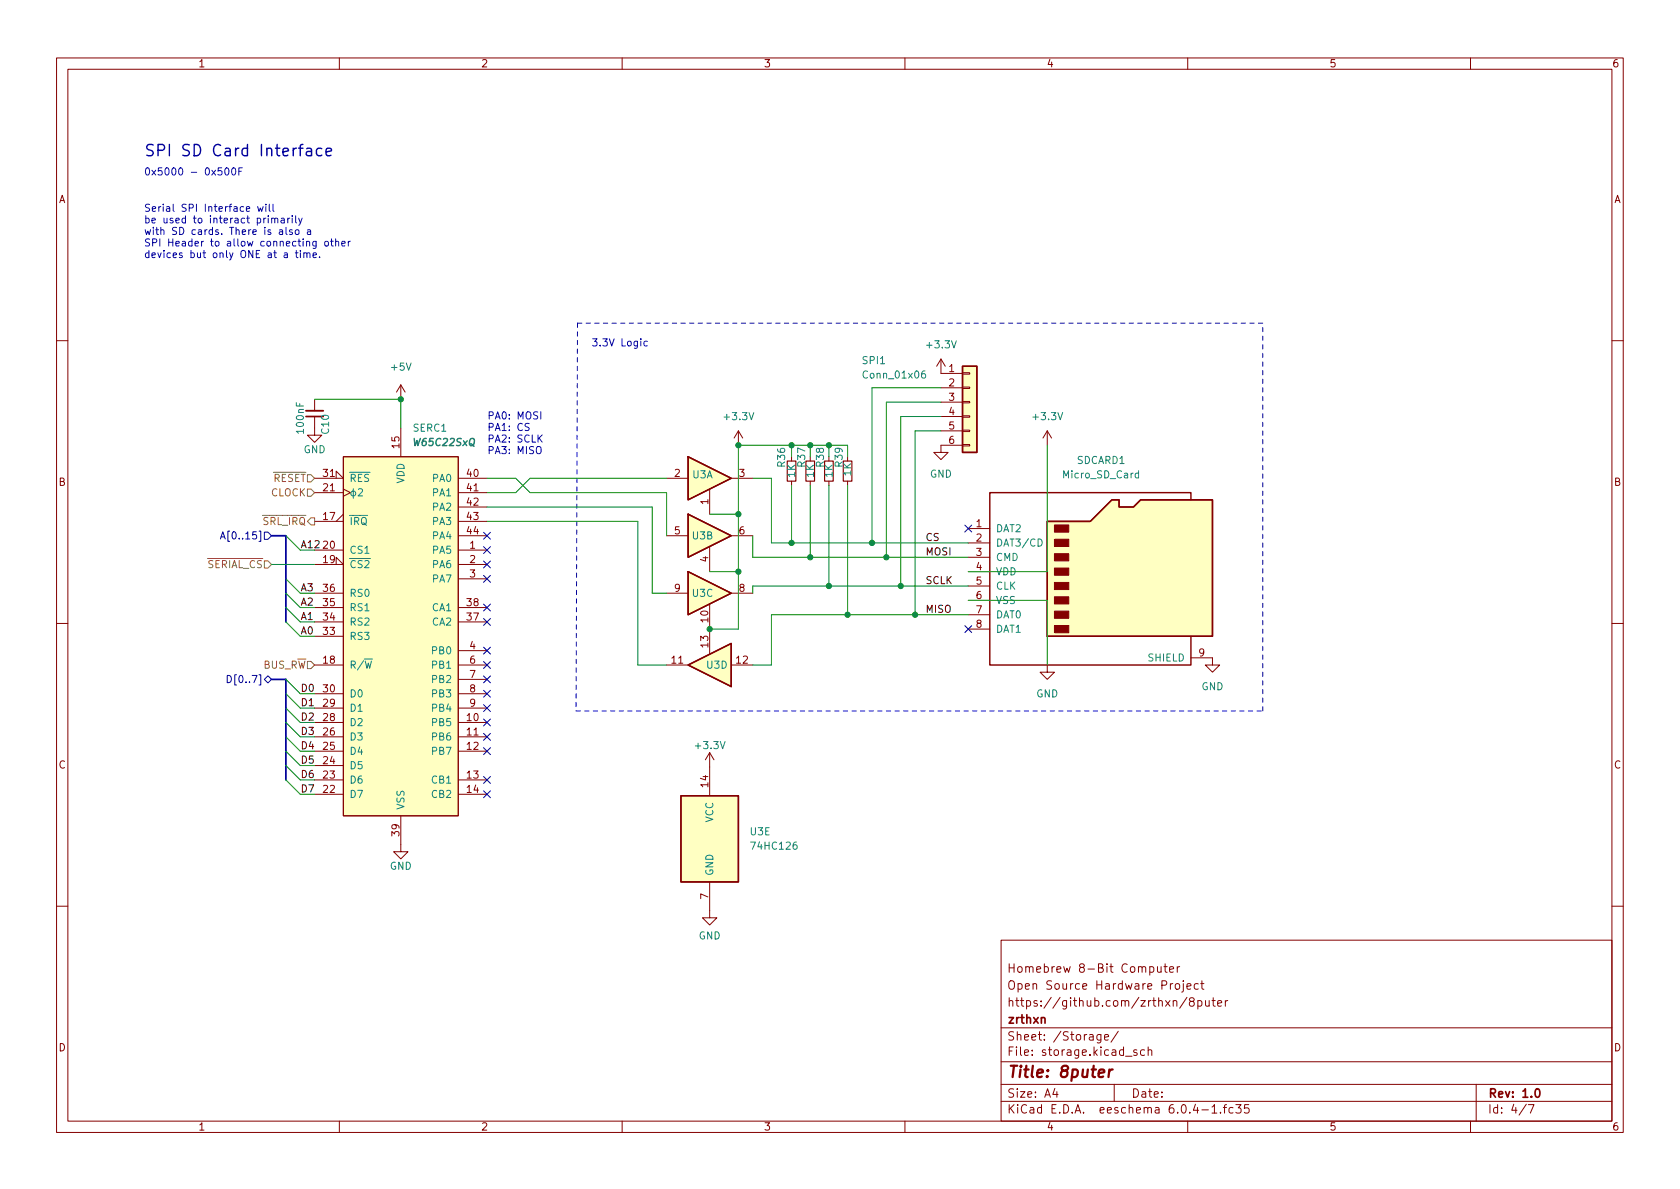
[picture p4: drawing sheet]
<svg xmlns="http://www.w3.org/2000/svg" width="297mm" height="210mm" viewBox="0 0 297 210" stroke-linecap="round" stroke-linejoin="round" font-family="sans-serif">
<path d="M0 .2h297v210.1h-297z" fill="#fff" stroke="#fff" stroke-width=".18"/>
<g fill="none" stroke="#840000" stroke-width=".18">
<path d="M10 10.2h277v190.1h-277zM12 12.2h273v186.1h-273zM60 10.2v2M110 10.2v2M160 10.2v2M210 10.2v2M260 10.2v2M10 60.2h2M55.6 73.7v3.3h1.3l-1.3 1.2-1.2-1.2h1.2M55.6 70.6v2M70.9 68.1v2.5M70.9 75.7v5.1"/>
<path d="M70.9 68.1l-.8 1.2M70.9 68.1l.7 1.2M130.6 76.2l-.8 1.3M130.6 76.2v2.5M130.6 76.2l.7 1.3M166.4 63.5v2.5h3.8M166.4 68.6h3.8M166.4 71.1h3.8M166.4 73.7h3.8M166.4 76.2h3.8M166.4 63.5l-.8 1.3M166.4 63.5l.7 1.3"/>
<path d="M170.2 78.6h1.2v.3h-1.2zM170.2 76.1h1.2v.2h-1.2zM170.2 73.5h1.2v.3h-1.2zM170.2 71h1.2v.2h-1.2zM170.2 68.4h1.2v.3h-1.2zM170.2 65.9h1.2v.3h-1.2zM170.2 78.7h-3.8v1.3h1.2l-1.2 1.3-1.3-1.3h1.3M185.2 76.2l-.8 1.3M185.2 76.2v2.5M185.2 76.2l.7 1.3M285 60.2h2M55.6 99.8h5.1l-1.3-1.3v1.3"/>
<path d="M55.6 84.6h5.1l-1.3-1.3v1.3M55.6 97.3h5.1M55.6 92.2h5.1M55.6 87.1h5.1M60.7 80.8h20.3v63.5h-20.3zM60.7 86.5l1.3 .6-1.3 .7M60.7 90.9l-1.3 1.3M81 97.3h5.1M81 92.2h5.1M81 99.8h5.1M81 87.1h5.1M81 84.6h5.1"/>
<path d="M81 89.7h5.1M81 94.7h5.1M117.9 84.6h3.8M117.9 94.7h3.8M125.5 86.5v4.4M125.5 96.6v4.5M129.3 84.6h3.8M129.3 94.7h3.8M140 80.8v.7M140 85.1v.7M143.3 80.8v.7M143.3 85.1v.7"/>
<path d="M146.6 80.8v.7M146.6 85.1v.7M149.9 80.8v.7M149.9 85.1v.7M171.2 93.5h3.8M171.2 96h3.8M171.2 98.5h3.8M10 110.2h2M55.6 104.9h5.1M55.6 117.6h5.1M55.6 112.5h5.1M55.6 110h5.1"/>
<path d="M55.6 107.4h5.1M81 117.6h5.1M81 102.4h5.1M81 110h5.1M81 107.4h5.1M81 115.1h5.1M117.9 104.9h3.8M117.9 117.6h3.8M125.5 106.8v8.9M129.3 104.9h3.8M129.3 117.6h3.8M171.2 101.1h3.8"/>
<path d="M171.2 103.6h3.8M171.2 106.2h3.8M171.2 108.7h3.8M171.2 111.2h3.8M185.2 117.6v1.3h1.2l-1.2 1.2-1.3-1.2h1.3M210.6 116.3h3.8v1.3h1.2l-1.2 1.3-1.3-1.3h1.3M285 110.2h2M55.6 127.8h5.1M55.6 130.3h5.1M55.6 132.8h5.1M55.6 137.9h5.1M55.6 135.4h5.1"/>
<path d="M55.6 125.2h5.1M55.6 122.7h5.1M81 127.8h5.1M81 130.3h5.1M81 132.8h5.1M81 137.9h5.1M81 125.2h5.1M81 122.7h5.1M81 120.1h5.1M125.5 133.1v7.6M125.5 133.1l-.8 1.3M125.5 133.1l.7 1.3"/>
<path d="M55.6 140.5h5.1M70.9 144.3v6.3h1.2l-1.2 1.3-1.3-1.3h1.3M81 140.5h5.1M125.5 156v6.3h1.2l-1.2 1.3-1.3-1.3h1.3M10 160.2h2M177 166.3h108v32h-108zM203.3 171l.4-.1 .3 .3v.4l-.1 .3h-.6M204.6 170.9l.1 1h.4l.2-.1M205.3 170.9v1M205.8 170.9h.6M206 170.4v1.3l.4 .2M206.8 171.4l.7-.1-.1-.3-.4-.1-.2 .2 .1 .8h.5"/>
<path d="M207.4 177.1l.2-.2 .4 .1 .1 .9M207.9 174l.4-.1 .3 .3v.4l-.3 .3h-.4l-.1-.3v-.4zM208.1 170.9v1M208.6 170.9l-.3 .1-.2 .2M209.2 173.9v1.3l-.3 .2M209.2 173.4v.2M209.9 174.4l.7-.1-.1-.3-.4-.1-.2 .2v.8h.6M209.9 176.4l-1.3 1.9M210.6 177.1l-.3-.3 .1-.2 .2-.2 .4 .1 .1 .2v.2l-.7 .2-.1 .3 .1 .4 .2 .1h.4l.1-.3v-.2l-.2-.3M211.8 177l.4-.1 .3 .3v.4l-.1 .3h-.6M211.8 176.9v1.5M211.9 174l-.5-.1-.3 .3v.4l.2 .3h.6"/>
<path d="M212.3 173.9h.6M212.5 173.4v1.3l.4 .2M213.1 176.9l.1 1h.4l.2-.1M213.8 176.9v1M214.3 176.9h.6M214.5 176.4v1.3l.4 .2M215.3 177.4l.7-.1-.1-.3-.4-.1-.2 .2 .1 .8h.5M216.6 176.9v1M217.1 176.9l-.3 .1-.2 .2M285 160.2h2M60 198.3v2M110 198.3v2"/>
<path d="M160 198.3v2M177 194.8h108M177 191.8h108M177 187.8h108M177 181.8h108M186.5 192.5l-.4 1h1M186.9 193v1M194.6 182.9v1.2l-.2 .3h-.4M194.6 183l-.4-.1-.3 .3v.4l.2 .3h.5M195.3 183.4l.7-.1-.1-.3-.4-.1-.2 .2 .1 .8h.5M197 191.8v3M197.7 182.4l-1.3 1.9"/>
<path d="M199 186.8h1.1M201 185.7l-.4-.1-.2 .2 .1 .3 .5 .1v.4h-.6M202.4 185.7l-.5-.1-.3 .3v.4l.2 .3h.6M203 185.8l.2-.2 .4 .1v.9M203 185.1v1.5M210 198.3v2M212.5 196.3h1.1M214.3 195.8l.4-.5v1.5M214.3 196.8h.8M215.8 196.7v.1M216.3 195.8h.6M216.9 195.3l-.4 .2v1.3"/>
<path d="M218 195.9l-.4-.1-.3 .3v.4l.1 .3h.6M218.5 195.3h.9l-.5 .6 .5 .1v.7l-.3 .1h-.4l-.2-.1M220.8 195.3h-.7l-.1 .7 .2-.1 .5 .1 .2 .2-.1 .5-.2 .1-.6-.1M260 198.3v2M261 191.8v6.5M269.9 195.3l-1.3 1.9M270.2 195.3h1l-.6 1.5"/>
</g>
<path d="M54.1 73.7h3M271.6 192.6l.2-.1a.82 .82 0 0 1 .6 .7 .82 .82 0 0 1-.3 .8h-.2a.81 .81 0 0 1-.6-.6 .81 .81 0 0 1 .3-.8z" fill="none" stroke="#840000" stroke-width=".3"/>
<path d="M194.3 189.8l.9-.2v-.4l-.2-.1-.6 .1-.2 1 .3 .3 .5-.1M196.2 189.1l-.2 1.4M196.7 189.1l-.4 .1-.2 .3" fill="none" stroke="#840000" stroke-width=".4"/>
<g fill="#ffffc2" stroke="#ffffc2" stroke-width=".18">
<path d="M121.7 101.1l7.6 3.8-7.6 3.8z"/>
<path d="M120.4 140.7h10.2v15.3h-10.2z"/>
<path d="M170.2 64.8h2.5v15.2h-2.5z"/>
<path d="M121.7 117.6l7.6-3.8v7.6z"/>
<path d="M60.7 80.8h20.3v63.5h-20.3z"/>
<path d="M185.2 92.2h7.6l3.8-3.8h1.3v1.3h2.5l1.3-1.3h12.7v24.1h-29.2z"/>
<path d="M121.7 90.9l7.6 3.8-7.6 3.8z"/>
<path d="M121.7 80.8l7.6 3.8-7.6 3.8z"/>
</g>
<path d="M170.2 64.8h2.5v15.2h-2.5zM121.7 90.9l7.6 3.8-7.6 3.8zM121.7 80.8l7.6 3.8-7.6 3.8zM185.2 92.2h7.6l3.8-3.8h1.3v1.3h2.5l1.3-1.3h12.7v24.1h-29.2zM210.6 88.4v-1.3h-35.6v30.5h35.6v-5.1M121.7 101.1l7.6 3.8-7.6 3.8zM121.7 117.6l7.6-3.8v7.6zM120.4 140.7h10.2v15.3h-10.2z" fill="none" stroke="#840000" stroke-width=".25"/>
<path d="M139.2 81.5h1.5v3.6h-1.5zM142.5 81.5h1.5v3.6h-1.5zM145.8 81.5h1.5v3.6h-1.5zM149.1 81.5h1.5v3.6h-1.5z" fill="none" stroke="#840000" stroke-width=".2"/>
<g fill="none" stroke="#008484" stroke-width=".18">
<path d="M163.5 65.6l-.3 .1a.86 .86 0 0 0 0 1.2l.4-.2 .1-.4-.3-.2h-.2l-.3 .2M62.5 86.4v1.7M63.4 86.5l.5-.1 .2 .4-.8 .9h.8M183.5 95.3a.64 .64 0 0 1 .8 .6 .64 .64 0 0 1-.8 .7zM201.3 83.7h-.3l-.3 .2 .1 .6h.5M201.3 83.2v1.3"/>
<circle cx="62.5" cy="87.3" r=".44"/>
</g>
<g fill="#840000" stroke="#840000" stroke-width=".18">
<path d="M186.4 110.6h2.6v1.3h-2.6z"/>
<path d="M186.4 108.1h2.6v1.2h-2.6z"/>
<path d="M186.4 105.5h2.6v1.3h-2.6z"/>
<path d="M186.4 103h2.6v1.3h-2.6z"/>
<path d="M186.4 100.5h2.6v1.2h-2.6z"/>
<path d="M186.4 97.9h2.6v1.3h-2.6z"/>
<path d="M186.4 95.4h2.6v1.2h-2.6z"/>
<path d="M186.4 92.8h2.6v1.3h-2.6z"/>
</g>
<path d="M54.1 72.6h3" fill="none" stroke="#840000" stroke-width=".33"/>
<path d="M46.7 99.2h.7l.6 .6-.6 .7h-.7zM54.4 86.5h.6l.6 .6-.6 .7h-.6zM54.4 83.9h.6l.6 .7-.6 .6h-.6zM55 91.6h.6v1.2h-.6l-.6-.6zM54.4 117h.6l.6 .6-.6 .6h-.6z" fill="none" stroke="#848400" stroke-width=".18"/>
<g fill="none" stroke="#000084" stroke-width=".18">
<path d="M39 95.3l.4-1.3 .4 1.3M39.1 94.9h.6M46.7 94.1h.7l.6 .6-.6 .7h-.7zM85.5 99.2l1.2 1.2M85.5 94.1l1.2 1.2M85.5 96.7l1.2 1.2M86.7 99.2l-1.2 1.2M86.7 94.1l-1.2 1.2M86.7 96.7l-1.2 1.2M170.6 92.9l1.2 1.2M171.8 92.9l-1.2 1.2M40.2 119.4a.64 .64 0 0 1 .7 .7 .64 .64 0 0 1-.7 .6z"/>
<path d="M85.5 106.8l1.2 1.2M85.5 101.7l1.2 1.3M85.5 119.5l1.2 1.2M85.5 117l1.2 1.2M85.5 114.4l1.2 1.3M85.5 109.4l1.2 1.2M86.7 106.8l-1.2 1.2M86.7 101.7l-1.2 1.3M86.7 119.5l-1.2 1.2M86.7 117l-1.2 1.2M86.7 114.4l-1.2 1.3M86.7 109.4l-1.2 1.2"/>
<path d="M170.6 110.6l1.2 1.3M171.8 110.6l-1.2 1.3M46.7 120.1l.7-.6 .6 .6-.6 .7zM85.5 139.8l1.2 1.3M85.5 122.1l1.2 1.2M85.5 124.6l1.2 1.2M85.5 132.2l1.2 1.2M85.5 129.7l1.2 1.2M85.5 127.1l1.2 1.3M85.5 137.3l1.2 1.2M86.7 139.8l-1.2 1.3M86.7 122.1l-1.2 1.2"/>
<path d="M86.7 124.6l-1.2 1.2M86.7 132.2l-1.2 1.2M86.7 129.7l-1.2 1.2M86.7 127.1l-1.2 1.3M86.7 137.3l-1.2 1.2"/>
</g>
<g fill="none" stroke="#0000c2" stroke-width=".18">
<path d="M39.2 29.7h-.6l-.1 .6 .2-.1h.4l.2 .2-.1 .4-.2 .2-.5-.2M39.9 29.8l.2-.1a.68 .68 0 0 1 .4 .6 .68 .68 0 0 1-.4 .7l-.2-.2-.2-.3zM41.1 29.8l.2-.1a.68 .68 0 0 1 .4 .6 .68 .68 0 0 1-.4 .7l-.2-.2-.1-.3zM42.2 30.3h.5M42.8 29.7h-.6v1.3M43.6 37l.6-.2-.1-.2-.4-.1-.1 .2v.6h.5M45.6 36.5l.2 .9 .2-.6 .3 .6 .2-.9M47 36.1v.1M47 36.5v.9M47.6 36.1v1.1l.2 .2M48 38.7l.2-.1h.3l.1 .8M48 38.6v.8"/>
<path d="M48.3 36.1v1.1l.2 .2M48.6 38.8l.2-.2h.3v.8M49.7 38.6h.5l.1 .8M50.3 38.9h-.5l-.1 .2 .1 .3h.5M50.9 38.6v.8M51.2 38.6l-.3 .2M51.7 38.2v.1M51.7 38.6v.8M52.3 38.2v1l.1 .2M52.8 38.6l.3 .8M53.4 38.6l-.4 1.1-.2 .1M49.4 40.7h.5l.1 .8"/>
<path d="M50 40.9l-.5 .1-.1 .2 .1 .3 .5-.1M50.3 44.8h.5v.8M50.6 40.2v1.1l.2 .2M50.8 45l-.4 .1-.2 .2 .2 .3 .4-.1M51.7 40.7l-.3-.1-.2 .2v.2l.5 .1v.3h-.5M52.2 44.7h.5M52.3 40.7l.3-.1 .3 .3v.3l-.3 .3-.3-.1-.1-.2zM52.4 44.3v1.1l.3 .2M53.1 44.7v.9M53.7 44.8l.2-.1 .3 .1 .1 .8M53.7 44.7v.9M54.3 44.9l.1-.2 .3 .1 .1 .8"/>
<path d="M54.4 40.7h.5v.8M54.9 40.9l-.4 .1-.2 .2 .2 .3 .4-.1M55.4 45.1l.6-.1-.1-.2-.4-.1-.1 .2v.6h.5M55.9 42.7v1l-.2 .2h-.3M55.9 42.7h-.4l-.2 .2 .1 .6h.5M56.5 45.4v.2M57.5 42.7h.3l.3 .2v.4l-.3 .2h-.3l-.1-.2zM58.4 42.7h.5M58.6 42.2v1.1l.3 .2M59.3 42.8l.2-.1h.3l.1 .8M59.3 42.2v1.3M60.4 43.1l.6-.1v-.3h-.4l-.2 .1 .1 .7h.5"/>
<path d="M61.6 42.7v.8M61.9 42.7l-.3 .2M93.6 74.9h-.5l-.2 .1v.4l.5 .2 .2 .3-.3 .2h-.5M94.9 79.1l.2-.1a.43 .43 0 0 1 .6 .4v.4a.42 .42 0 0 1-.4 .4 .42 .42 0 0 1-.5-.4zM95.3 77.5l.6 .7M95.6 72.8v1.3M95.9 76.9l-.8 .7M114.5 60.4l-.4-.1-.3 .3 .2 .5h.5"/>
</g>
<path d="M54.2 26.3l.2-.1 .6 .1 .1 1.2M55.1 26.7l-.7 .1a.39 .39 0 0 0-.3 .4 .39 .39 0 0 0 .3 .3l.7-.1M56.9 26.3l-.6-.1-.4 .4v.6l.2 .2 .2 .1 .6-.1M57.7 26.9l.9-.2-.1-.4-.6-.1-.2 .3 .1 .9 .1 .1 .6-.1" fill="none" stroke="#0000c2" stroke-width=".25"/>
<path d="M102.1 57.1h121.2M102.1 57.1l-.2 68.6M101.9 125.7h121.4M223.3 125.7v-68.6" fill="none" stroke="#0000c2" stroke-width=".18" stroke-dasharray=".8 .8"/>
<path d="M48 94.7h2.5v15.3M48 120.1h2.5v17.8" fill="none" stroke="#000084" stroke-width=".3"/>
<g fill="none" stroke="#008400" stroke-width=".18">
<path d="M55.6 70.6h15.3v5.1M140 78.7v2.1M143.3 78.7v2.1M146.6 78.7v2.1M166.4 68.6h-12.2v27.4M166.4 76.2h-4.6v32.5M166.4 71.1h-9.7v27.4M166.4 73.7h-7.1v29.9M185.2 78.7v22.4h-14M48 99.8h7.6M50.5 94.7l2.6 2.6M86.1 84.6h5.1l2.5 2.5h24.2v7.6"/>
<path d="M86.1 92.2h26.7v25.4h5.1M86.1 89.7h29.2v15.2h2.6M117.9 84.6h-24.2l-2.5 2.5h-5.1M125.5 90.9h5.1M133.1 84.6h3.3v11.4h34.8M133.1 94.7v3.8h38.1M140 85.8v10.2M143.3 85.8v12.7M146.6 85.8v17.8M149.9 80.8v-2.1h-19.3v32.5h-5.1M149.9 85.8v22.9M50.5 107.4l2.6 2.6h2.5"/>
<path d="M50.5 104.9l2.6 2.5M50.5 102.4l2.6 2.5M50.5 110l2.6 2.5M125.5 101.1h5.1M171.2 108.7h-34.8v8.9h-3.3M171.2 106.2h14v11.4M171.2 103.6h-38.1v1.3M50.5 122.7l2.6 2.5h2.5M50.5 127.8l2.6 2.5M50.5 130.3l2.6 2.5M50.5 120.1l2.6 2.6M50.5 137.9l2.6 2.6"/>
<path d="M50.5 135.4l2.6 2.5M50.5 132.8l2.6 2.6M50.5 125.2l2.6 2.6"/>
</g>
<g fill="#008400" stroke="#008400" stroke-width=".18">
<circle cx="140" cy="78.7" r=".46"/>
<circle cx="130.6" cy="78.7" r=".46"/>
<circle cx="143.3" cy="78.7" r=".46"/>
<circle cx="146.6" cy="103.6" r=".46"/>
<circle cx="143.3" cy="98.5" r=".46"/>
<circle cx="125.5" cy="111.2" r=".46"/>
<circle cx="140" cy="96" r=".46"/>
<circle cx="146.6" cy="78.7" r=".46"/>
<circle cx="156.7" cy="98.5" r=".46"/>
<circle cx="154.2" cy="96" r=".46"/>
<circle cx="130.6" cy="90.9" r=".46"/>
<circle cx="130.6" cy="101.1" r=".46"/>
<circle cx="70.9" cy="70.6" r=".46"/>
<circle cx="149.9" cy="108.7" r=".46"/>
<circle cx="159.3" cy="103.6" r=".46"/>
<circle cx="161.8" cy="108.7" r=".46"/>
</g>
<text font-size="2.8" fill="#0000c2" x="25.4" y="27.6">SPI SD Card Interface</text>
<text font-size="2.8" fill="#840000" x="178" y="190.6">Title: 8puter</text>
<g font-size="2.1" fill="#840000">
<text x="178" y="172">Homebrew 8-Bit Computer</text>
<text x="178" y="178">https://github.com/zrthxn/8puter</text>
<text x="178" y="175">Open Source Hardware Project</text>
<text x="178" y="184">Sheet: /Storage/</text>
<text x="178" y="181">zrthxn</text>
<text x="178" y="186.7">File: storage.kicad_sch</text>
<text x="178" y="196.9">KiCad E.D.A. eeschema 6.0.4-1.fc35</text>
<text x="178" y="194.1">Size: A4</text>
<text x="200" y="194.1">Date:</text>
<text x="263" y="194.1">Rev: 1.0</text>
<text x="263" y="196.9">Id: 4/7</text>
</g>
<g font-size="1.8" fill="#840000">
<text x="35" y="11.9">1</text>
<text x="85" y="11.9">2</text>
<text x="135" y="11.9">3</text>
<text x="185" y="11.9">4</text>
<text x="235" y="11.9">5</text>
<text x="285" y="11.9">6</text>
<text x="10.3" y="35.9">A</text>
<text x="285.3" y="35.9">A</text>
<text x="167.8" y="65.8">1</text>
<text x="167.8" y="68.3">2</text>
<text x="167.8" y="70.9">3</text>
<text x="167.8" y="73.4">4</text>
<text x="167.8" y="75.9">5</text>
<text x="70.6" y="79.2" transform="rotate(-90 70.6 79.2)">15</text>
<text x="167.8" y="78.5">6</text>
<text x="10.3" y="85.9">B</text>
<text x="57.2" y="86.9">21</text>
<text x="57.2" y="84.3">31</text>
<text x="82.6" y="84.3">40</text>
<text x="82.6" y="86.9">41</text>
<text x="82.6" y="89.4">42</text>
<text x="119.3" y="84.3">2</text>
<text x="125.2" y="89.2" transform="rotate(-90 125.2 89.2)">1</text>
<text x="130.7" y="84.3">3</text>
<text x="285.3" y="85.9">B</text>
<text x="57.2" y="91.9">17</text>
<text x="82.6" y="91.9">43</text>
<text x="82.6" y="94.5">44</text>
<text x="119.3" y="94.5">5</text>
<text x="130.7" y="94.5">6</text>
<text x="172.6" y="93.2">1</text>
<text x="172.6" y="95.8">2</text>
<text x="57.2" y="99.6">19</text>
<text x="57.2" y="97">20</text>
<text x="83.1" y="97">1</text>
<text x="83.1" y="99.6">2</text>
<text x="125.2" y="99.4" transform="rotate(-90 125.2 99.4)">4</text>
<text x="172.6" y="98.3">3</text>
<text x="172.6" y="100.8">4</text>
<text x="57.2" y="107.2">35</text>
<text x="57.2" y="104.6">36</text>
<text x="82.6" y="107.2">38</text>
<text x="83.1" y="102.1">3</text>
<text x="119.3" y="104.6">9</text>
<text x="130.7" y="104.6">8</text>
<text x="172.6" y="103.4">5</text>
<text x="172.6" y="105.9">6</text>
<text x="57.2" y="112.3">33</text>
<text x="57.2" y="109.7">34</text>
<text x="82.6" y="109.7">37</text>
<text x="125.2" y="110" transform="rotate(-90 125.2 110)">10</text>
<text x="172.6" y="108.5">7</text>
<text x="172.6" y="111">8</text>
<text x="57.2" y="117.3">18</text>
<text x="83.1" y="114.8">4</text>
<text x="83.1" y="117.3">6</text>
<text x="83.1" y="119.9">7</text>
<text x="118.8" y="117.3">11</text>
<text x="125.2" y="114.5" transform="rotate(-90 125.2 114.5)">13</text>
<text x="130.2" y="117.3">12</text>
<text x="212" y="116.1">9</text>
<text x="57.2" y="125">29</text>
<text x="57.2" y="122.4">30</text>
<text x="83.1" y="122.4">8</text>
<text x="83.1" y="125">9</text>
<text x="57.2" y="130">26</text>
<text x="57.2" y="127.5">28</text>
<text x="82.6" y="127.5">10</text>
<text x="82.6" y="130">11</text>
<text x="10.3" y="135.9">C</text>
<text x="57.2" y="137.7">23</text>
<text x="57.2" y="135.1">24</text>
<text x="57.2" y="132.6">25</text>
<text x="82.6" y="132.6">12</text>
<text x="82.6" y="137.7">13</text>
<text x="285.3" y="135.9">C</text>
<text x="57.2" y="140.2">22</text>
<text x="82.6" y="140.2">14</text>
<text x="125.2" y="139.2" transform="rotate(-90 125.2 139.2)">14</text>
<text x="70.6" y="147.8" transform="rotate(-90 70.6 147.8)">39</text>
<text x="125.2" y="159" transform="rotate(-90 125.2 159)">7</text>
<text x="10.3" y="185.9">D</text>
<text x="285.3" y="185.9">D</text>
<text x="35" y="199.9">1</text>
<text x="85" y="199.9">2</text>
<text x="135" y="199.9">3</text>
<text x="185" y="199.9">4</text>
<text x="235" y="199.9">5</text>
<text x="285" y="199.9">6</text>
</g>
<g font-size="1.8" fill="#0000c2">
<text x="25.4" y="31">0x5000 - 0x500F</text>
<text x="25.4" y="37.4">Serial SPI Interface will</text>
<text x="25.4" y="39.5">be used to interact primarily</text>
<text x="25.4" y="41.5">with SD cards. There is also a</text>
<text x="25.4" y="43.6">SPI Header to allow connecting other</text>
<text x="25.4" y="45.6">devices but only ONE at a time.</text>
<text x="104.5" y="61.2">3.3V Logic</text>
<text x="86.1" y="74.2">PA0: MOSI</text>
<text x="86.1" y="76.2">PA1: CS</text>
<text x="86.1" y="78.2">PA2: SCLK</text>
<text x="86.1" y="80.3">PA3: MISO</text>
</g>
<g font-size="1.8" fill="#008484">
<text x="69.3" y="65.5">+5V</text>
<text x="152.6" y="64.4">SPI1</text>
<text x="164" y="61.6">+3.3V</text>
<text x="152.9" y="66.9">Conn_01x06</text>
<text x="53.7" y="76.5" transform="rotate(-90 53.7 76.5)">100nF</text>
<text x="58.2" y="76.7" transform="rotate(-90 58.2 76.7)">C10</text>
<text x="73.1" y="76.3">SERC1</text>
<text x="128.2" y="74.3">+3.3V</text>
<text x="182.8" y="74.3">+3.3V</text>
<text x="53.7" y="80.1">GND</text>
<text x="73.4" y="78.9">W65C22SxQ</text>
<text x="138.8" y="82.5" transform="rotate(-90 138.8 82.5)">R36</text>
<text x="142.4" y="82.5" transform="rotate(-90 142.4 82.5)">R37</text>
<text x="145.7" y="82.5" transform="rotate(-90 145.7 82.5)">R38</text>
<text x="149" y="82.5" transform="rotate(-90 149 82.5)">R39</text>
<text x="190.4" y="82">SDCARD1</text>
<text x="61.7" y="85.2">~{RES}</text>
<text x="71.5" y="85.5" transform="rotate(-90 71.5 85.5)">VDD</text>
<text x="76.6" y="85.2">PA0</text>
<text x="76.6" y="87.8">PA1</text>
<text x="122.4" y="84.6">U3A</text>
<text x="140.6" y="84.4" transform="rotate(-90 140.6 84.4)">1K</text>
<text x="143.9" y="84.4" transform="rotate(-90 143.9 84.4)">1K</text>
<text x="147.2" y="84.4" transform="rotate(-90 147.2 84.4)">1K</text>
<text x="150.5" y="84.1" transform="rotate(-90 150.5 84.1)">1K</text>
<text x="164.4" y="84.4">GND</text>
<text x="188.1" y="84.6">Micro_SD_Card</text>
<text x="61.7" y="92.8">~{IRQ}</text>
<text x="76.6" y="90.3">PA2</text>
<text x="76.6" y="92.8">PA3</text>
<text x="76.6" y="95.4">PA4</text>
<text x="122.4" y="95.4">U3B</text>
<text x="176" y="94.1">DAT2</text>
<text x="61.7" y="100.5">~{CS2}</text>
<text x="61.7" y="97.9">CS1</text>
<text x="76.6" y="97.9">PA5</text>
<text x="76.6" y="100.5">PA6</text>
<text x="176" y="96.6">DAT3/CD</text>
<text x="176" y="99.2">CMD</text>
<text x="176" y="101.7">VDD</text>
<text x="61.7" y="105.5">RS0</text>
<text x="76.6" y="103">PA7</text>
<text x="122.4" y="105.5">U3C</text>
<text x="176" y="104.3">CLK</text>
<text x="176" y="106.8">VSS</text>
<text x="61.7" y="113.2">RS3</text>
<text x="61.7" y="110.6">RS2</text>
<text x="61.7" y="108.1">RS1</text>
<text x="76.5" y="110.6">CA2</text>
<text x="76.5" y="108.1">CA1</text>
<text x="176" y="109.3">DAT0</text>
<text x="176" y="111.9">DAT1</text>
<text x="61.7" y="118.2">R/~{W}</text>
<text x="76.6" y="115.7">PB0</text>
<text x="76.6" y="118.2">PB1</text>
<text x="125" y="118.2">U3D</text>
<text x="203.1" y="117">SHIELD</text>
<text x="61.7" y="125.9">D1</text>
<text x="61.7" y="123.3">D0</text>
<text x="76.6" y="120.8">PB2</text>
<text x="76.6" y="123.3">PB3</text>
<text x="76.6" y="125.9">PB4</text>
<text x="183.2" y="123.3">GND</text>
<text x="212.4" y="122">GND</text>
<text x="61.7" y="130.9">D3</text>
<text x="61.7" y="128.4">D2</text>
<text x="76.6" y="128.4">PB5</text>
<text x="76.6" y="130.9">PB6</text>
<text x="61.7" y="136">D5</text>
<text x="61.7" y="133.5">D4</text>
<text x="76.6" y="133.5">PB7</text>
<text x="123.1" y="132.5">+3.3V</text>
<text x="61.7" y="141.1">D7</text>
<text x="61.7" y="138.6">D6</text>
<text x="71.5" y="143.3" transform="rotate(-90 71.5 143.3)">VSS</text>
<text x="76.5" y="138.6">CB1</text>
<text x="76.5" y="141.1">CB2</text>
<text x="126.1" y="145.5" transform="rotate(-90 126.1 145.5)">VCC</text>
<text x="132.7" y="147.7">U3E</text>
<text x="68.9" y="153.8">GND</text>
<text x="126.1" y="154.9" transform="rotate(-90 126.1 154.9)">GND</text>
<text x="133.1" y="150.2">74HC126</text>
<text x="123.5" y="166.1">GND</text>
</g>
<g font-size="1.8" fill="#848400">
<text x="46.9" y="85.2">~{RESET}</text>
<text x="47.9" y="87.8">CLOCK</text>
<text x="45.1" y="92.8">~{SRL_IRQ}</text>
<text x="35.2" y="100.5">~{SERIAL_CS}</text>
<text x="45.1" y="118.2">BUS_R~{W}</text>
</g>
<g font-size="1.8" fill="#000084">
<text x="40.2" y="95.4">A[0..15]</text>
<text x="41.1" y="120.8">D[0..7]</text>
</g>
<g font-size="1.8">
<text x="163.6" y="95.7">CS</text>
<text x="163.6" y="98.2">MOSI</text>
<text x="163.6" y="103.3">SCLK</text>
<text x="53.1" y="109.6">A1</text>
<text x="163.6" y="108.4">MISO</text>
<text x="53.1" y="124.9">D1</text>
</g>
<g font-size="1.8" fill="#008400">
<text x="53.1" y="96.9">A12</text>
<text x="53.1" y="107.1">A2</text>
<text x="53.1" y="104.5">A3</text>
<text x="53.1" y="112.2">A0</text>
<text x="53.1" y="122.3">D0</text>
<text x="53.1" y="129.9">D3</text>
<text x="53.1" y="127.4">D2</text>
<text x="53.1" y="135">D5</text>
<text x="53.1" y="137.6">D6</text>
<text x="53.1" y="132.5">D4</text>
<text x="53.1" y="140.1">D7</text>
</g>
</svg>
